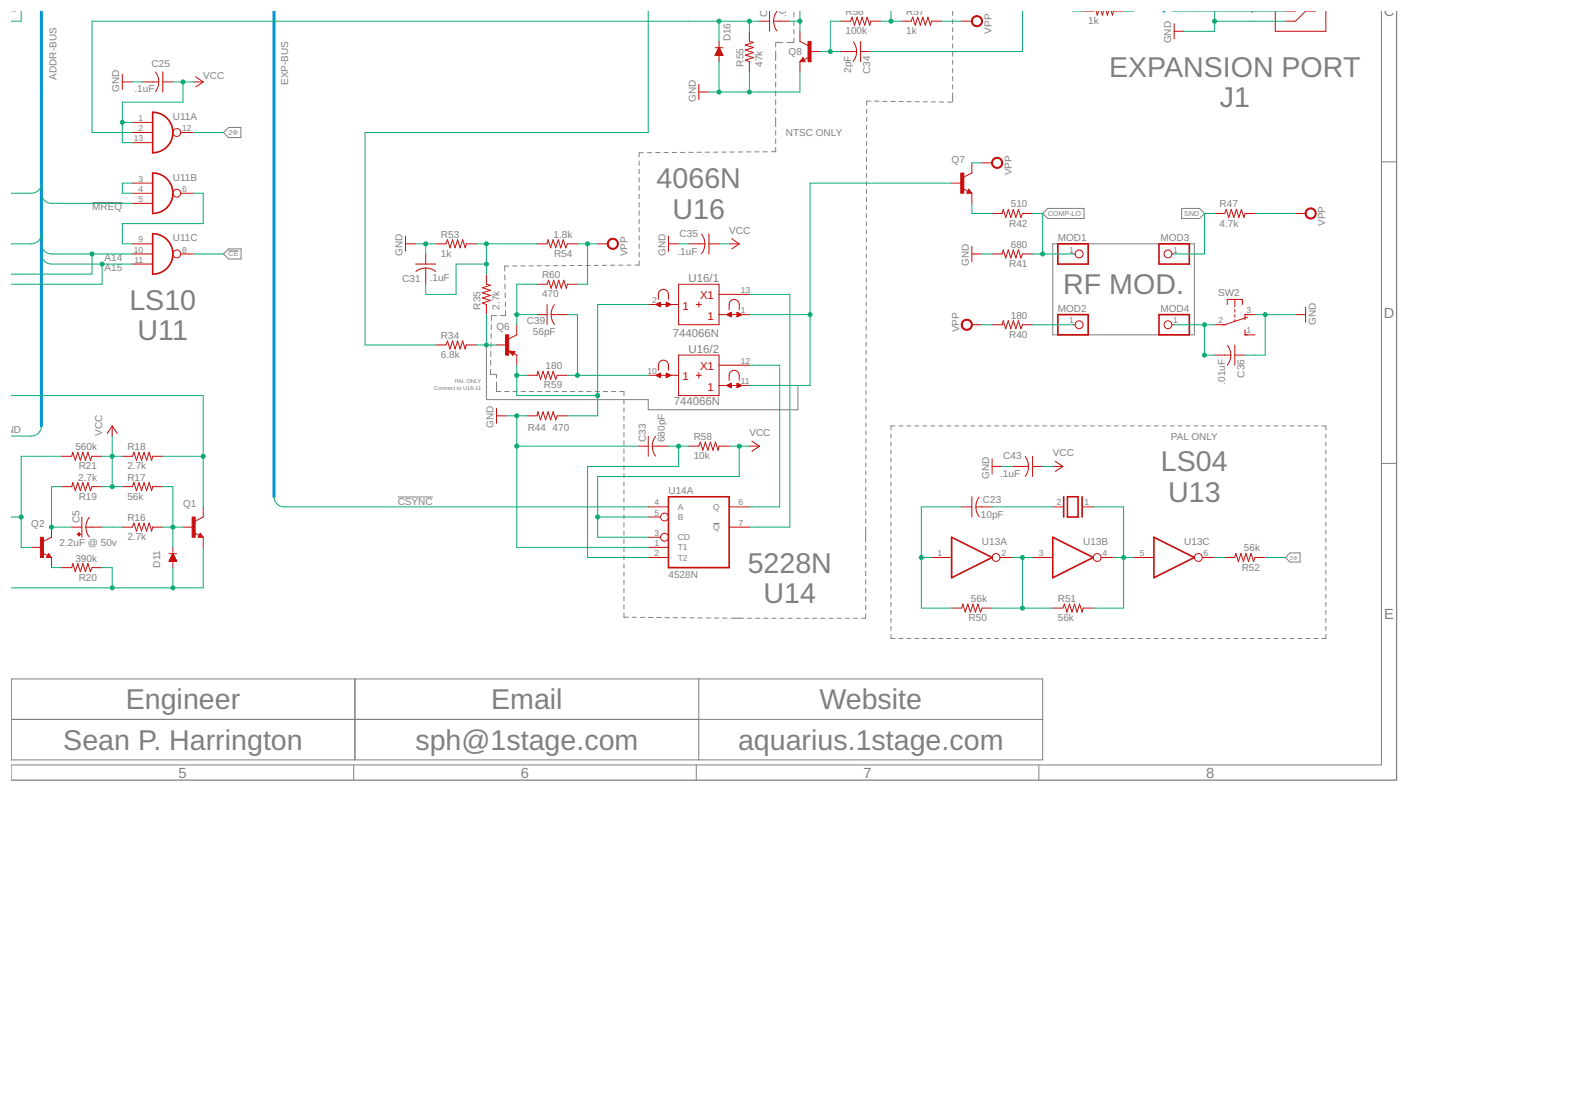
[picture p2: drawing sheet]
<svg xmlns="http://www.w3.org/2000/svg" width="594mm" height="420mm" viewBox="0 0 594 420" stroke-linecap="round" stroke-linejoin="round" font-family="sans-serif">
<g fill="none" stroke="#808080" stroke-width=".38">
<path d="M292.2 19.2v3.6M294.9 16h-2.7v1.7M299.1 14.3v1.7h-2.7M299.1 4.6v1.7M299.1 7.9v1.7M299.1 11.1v1.7M358.9 4.2v1.6M358.9 7.3v1.6M358.9 10.4v1.6M358.9 13.5v1.5M358.9 16.5v1.6M358.9 19.6v1.6"/>
<path d="M520.4 4.1v283.9h-516.3l.1 5.7M292.2 24.3v1.8M292.2 27.6v1.8M292.2 30.9v1.8M292.2 34.2v1.9M292.2 37.6v1.8M328 38.1h-1.5v1.5M329.5 38.1h1.6M332.6 38.1l1.5 .1M335.6 38.2h1.6M338.7 38.2h1.5M341.7 38.2l1.6 .1"/>
<path d="M344.8 38.3h1.5M347.8 38.3l1.6 .1M350.9 38.4h1.5M353.9 38.4h1.6M357 38.4l1.5 .1M358.9 22.7v1.6M358.9 25.8v1.5M358.9 28.8v1.6M358.9 31.9v1.6M358.9 35v3.5M84.2 49.9l1.9-1.9h4.6v3.8h-4.6zM242.4 57.5h-1.6v1.6"/>
<path d="M245.5 57.5h-1.6M247 57.4h1.6M250.1 57.4h1.6M253.2 57.4h1.6M256.3 57.4h1.7M259.5 57.4h1.6M264.2 57.3h-1.6M267.3 57.3h-1.6M270.4 57.3h-1.6M273.5 57.3h-1.6M276.6 57.2l-1.6 .1M279.7 57.2h-1.6"/>
<path d="M281.2 57.2h1.7M284.4 57.2h1.6M287.5 57.1h1.6M292.2 40.9v1.8M292.2 44.2v3.5M292.2 49.2v1.6M292.2 52.3v1.7M292.2 55.5v1.6h-1.6M326.4 59.2v1.6M326.5 50.2v1.5M326.5 53.2v1.5M326.5 56.2v1.6"/>
<path d="M326.5 41.1v1.5M326.5 44.1v1.6M326.5 47.2v1.5M34.8 76.3h11.3M240.8 60.6v1.7M240.8 63.8v1.6M240.8 66.9v1.6M240.8 70v1.6M240.8 73.1v1.7M240.8 76.3v1.6M240.8 79.4v1.6M326.4 77.4v1.5"/>
<path d="M326.4 68.3v1.5M326.4 71.4v1.5M326.4 74.4v1.5M326.4 62.3v1.5M326.4 65.3v1.5M445.1 78.5h6.7l1.9 1.9-1.9 1.9h-6.7zM520.4 60.9h5.7M84.2 95.6l1.9-1.9h4.7v3.8h-4.7zM86.1 94.5h3.7M213.1 100h-1.5M216.2 100h-1.5M219.3 99.9l-1.6 .1"/>
<path d="M222.4 99.9h-1.6M225.4 99.9h-1.5M226.9 99.9h1.6M230 99.9h1.6M233.1 99.8h1.5M236.1 99.8h1.6M240.8 82.5v1.7M240.8 85.7v1.6M240.8 88.8v1.6M240.8 91.9v1.6M240.8 95v1.7M240.8 98.2v1.6h-1.6"/>
<path d="M326.3 95.6v1.5M326.3 98.6v1.5M326.4 86.5v1.5M326.4 89.5v1.5M326.4 92.5v1.6M326.4 80.4v1.6M326.4 83.5v1.5M392.8 80.4l1.9-1.9h13.7v3.8h-13.7zM396.6 91.8h53.3v34.3h-53.3zM187.1 118.8h-2v1.9M190.2 103.5v1.9M190.2 106.9l.1 1.9"/>
<path d="M190.3 110.3v1.8M190.4 113.6v1.9M190.4 117l.1 1.8h-1.9M191.7 100.2h-1.6v1.8M193.2 100.1h1.5M196.2 100.1h1.6M199.3 100.1h1.6M202.4 100.1h1.5M207 100l-1.6 .1M210.1 100h-1.6M326.3 113.7v1.6M326.3 116.8v1.5"/>
<path d="M326.3 119.8v1.5M326.3 104.6v1.6M326.3 107.7v1.5M326.3 110.7v1.5M326.3 101.6v1.5M183.2 129.9v20.6h61v3.8h56.4v-8.8M184.8 139.1v1.8h2.2v1.4M184.8 135.7v1.9M184.9 132.3v1.9M185 128.9l-.1 1.9M185 125.6v1.8M185.1 122.2v1.9"/>
<path d="M326.3 131.9v1.5M326.3 134.9v1.5M326.3 137.9v1.6M326.3 122.8v1.5M326.3 125.8v1.6M326.3 128.9v1.5M187 143.8v3.6h1.6M190.1 147.4h1.6M193.2 147.4h1.6M196.3 147.4h1.6M199.4 147.4h1.6M202.5 147.4h1.6"/>
<path d="M205.6 147.4h1.6M208.7 147.4h1.6M211.8 147.4h1.6M214.9 147.4h1.6M218 147.4h1.6M221.1 147.4h1.6M224.2 147.4h1.6M227.3 147.4h1.6M230.4 147.4h1.6M233.5 147.4h1.6v1.6M235.1 150.5v1.6M235.1 153.6v1.6"/>
<path d="M235.1 156.7v1.6M235.1 159.8v1.6M326.2 159.1v1.6M326.2 150.1v1.5M326.2 153.1v1.5M326.2 156.1v1.5M326.2 141v1.5M326.2 144v1.5M326.2 147v1.5M235.1 162.9v1.5M235.1 165.9v1.6M235.1 169v1.6"/>
<path d="M235.1 172.1v1.6M235.1 175.2v1.6M235.1 178.3v1.6M326.2 177.3v1.5M326.2 168.2v1.5M326.2 171.2v1.6M326.2 174.2v1.6M326.2 165.2v1.5M326.2 162.1v1.6M335.6 163.4v1.5M335.6 166.4v1.5M335.6 169.4v1.5"/>
<path d="M335.6 172.4v1.6M335.6 175.5v1.5M335.6 178.5v1.5M337.1 160.4h-1.5v1.5M338.6 160.4h1.5M341.7 160.4h1.5M344.7 160.4h1.5M347.7 160.4h1.5M350.7 160.4h1.5M353.7 160.4h1.5M356.7 160.4h1.5M359.7 160.4h1.5"/>
<path d="M362.7 160.4h1.5M365.7 160.4h1.5M368.7 160.4h1.5M371.7 160.4h1.5M374.7 160.4h1.5M377.7 160.4h1.5M380.7 160.4h1.5M383.7 160.4h1.5M386.7 160.4h1.5M389.7 160.4h1.5M392.7 160.4h1.6M395.8 160.4h1.5"/>
<path d="M398.8 160.4h1.5M401.8 160.4h1.5M404.8 160.4h1.5M407.8 160.4h1.5M410.8 160.4h1.5M413.8 160.4h1.5M416.8 160.4h1.5M419.8 160.4h1.5M422.8 160.4h1.5M425.8 160.4h1.5M428.8 160.4h1.5M431.8 160.4h1.5"/>
<path d="M434.8 160.4h1.5M437.8 160.4h1.5M440.8 160.4h1.5M443.8 160.4h1.5M446.8 160.4h1.6M449.9 160.4h1.5M452.9 160.4h1.5M455.9 160.4h1.5M458.9 160.4h1.5M461.9 160.4h1.5M464.9 160.4h1.5M467.9 160.4h1.5"/>
<path d="M470.9 160.4h1.5M473.9 160.4h1.5M476.9 160.4h1.5M479.9 160.4h1.5M482.9 160.4h1.5M485.9 160.4h1.5M488.9 160.4h1.5M491.9 160.4h1.5M494.9 160.4h1.6M497.9 160.4h1.6v1.5M499.5 163.4v1.5M499.5 166.4v1.5"/>
<path d="M499.5 169.4v1.5M499.5 172.4v1.6M499.5 175.5v1.5M499.5 178.5v1.5M520.4 174.5h5.7M149.8 187.1h13.2M235.1 181.4v1.6M235.1 184.5v1.6M235.1 187.6v1.5M235.1 190.6v1.6M235.1 193.7v1.6M235.1 196.8v1.6"/>
<path d="M235.1 199.9v1.6M268.7 197.1h2.5M326.1 195.4v1.6M326.1 198.5v5.5M326.1 186.4v1.5M326.1 189.4v1.5M326.1 192.4v1.5M326.2 180.3v1.5M326.2 183.3l-.1 1.5M335.6 181.5v1.5M335.6 184.5v1.5M335.6 187.5v1.6"/>
<path d="M335.6 190.6v1.5M335.6 193.6v1.5M335.6 196.6v1.5M335.6 199.6v1.5M499.5 181.5v1.5M499.5 184.5v1.5M499.5 187.5v1.6M499.5 190.6v1.5M499.5 193.6v1.5M499.5 196.6v1.5M499.5 199.6v1.5M235.1 203v1.6"/>
<path d="M235.1 206.1v1.6M235.1 209.2v1.6M235.1 212.3v1.5M235.1 215.3v1.6M235.1 218.4v1.6M326.1 205.5v1.7M326.1 208.7v1.7M326.1 211.9v1.7M326.1 215.1v1.7M326.1 218.3v1.7M335.6 202.6v1.6M335.6 205.7v1.5"/>
<path d="M335.6 208.7v1.5M335.6 211.7v1.5M335.6 214.7v1.5M335.6 217.7v1.5M485.9 208.2h3.9v3.4h-3.9l-1.7-1.7zM499.5 202.6v1.6M499.5 205.7v1.5M499.5 208.7v1.5M499.5 211.7v1.5M499.5 214.7v1.5M499.5 217.7v1.5M235.1 221.5v1.6"/>
<path d="M235.1 224.6v1.6M235.1 227.7v1.6M235.1 230.8v1.6h1.6M238.1 232.4h1.7M241.3 232.4l1.6 .1M244.3 232.5h1.7M247.5 232.5h1.5M250.5 232.5h1.7M253.7 232.5l1.5 .1M256.8 232.6h1.6M259.9 232.6h1.6M263 232.6h1.6"/>
<path d="M266.1 232.6l1.6 .1M269.2 232.7h1.6M272.3 232.7h1.6M275.4 232.7h4.7M281.6 232.7h1.5M284.6 232.7h1.6M287.7 232.7h1.6M290.8 232.7h1.5M293.8 232.7h1.6M296.9 232.7h1.6M300 232.7h1.5M303 232.7h1.6"/>
<path d="M306.1 232.7h1.6M309.2 232.7h1.6M312.3 232.7h1.5M315.3 232.7h1.6M318.4 232.7h1.6M321.5 232.7h1.5M326.1 231.1v1.6h-1.6M326.1 221.5v1.7M326.1 224.7v1.7M326.1 227.9v1.7M335.6 220.7v1.5M335.6 223.8v1.5"/>
<path d="M335.6 226.8v1.5M335.6 229.8v1.5M335.6 232.8v1.5M335.6 235.8v1.6M335.6 238.8v1.6h1.5M499.5 220.7v1.5M499.5 223.8v1.5M499.5 226.8v1.5M499.5 229.8v1.5M499.5 232.8v1.5M499.5 235.8v1.6M499.5 238.8v1.6h-1.6"/>
<path d="M4.2 255.6h388.6v30.5h-388.6zM133.7 255.6v30.5M263.2 255.6v30.5M338.6 240.4h1.5M341.7 240.4h1.5M344.7 240.4h1.5M347.7 240.4h1.5M350.7 240.4h1.5M353.7 240.4h1.5M356.7 240.4h1.5M359.7 240.4h1.5M362.7 240.4h1.5"/>
<path d="M365.7 240.4h1.5M368.7 240.4h1.5M371.7 240.4h1.5M374.7 240.4h1.5M377.7 240.4h1.5M380.7 240.4h1.5M383.7 240.4h1.5M386.7 240.4h1.5M389.7 240.4h1.5M392.7 240.4h1.6M395.8 240.4h1.5M398.8 240.4h1.5"/>
<path d="M401.8 240.4h1.5M404.8 240.4h1.5M407.8 240.4h1.5M410.8 240.4h1.5M413.8 240.4h1.5M416.8 240.4h1.5M419.8 240.4h1.5M422.8 240.4h1.5M425.8 240.4h1.5M428.8 240.4h1.5M431.8 240.4h1.5M434.8 240.4h1.5"/>
<path d="M437.8 240.4h1.5M440.8 240.4h1.5M443.8 240.4h1.5M446.8 240.4h1.6M449.9 240.4h1.5M452.9 240.4h1.5M455.9 240.4h1.5M458.9 240.4h1.5M461.9 240.4h1.5M464.9 240.4h1.5M467.9 240.4h1.5M470.9 240.4h1.5"/>
<path d="M473.9 240.4h1.5M476.9 240.4h1.5M479.9 240.4h1.5M482.9 240.4h1.5M485.9 240.4h1.5M488.9 240.4h1.5M491.9 240.4h1.5M494.9 240.4h1.6M4.1 270.8h388.7M133.2 288v5.7M262.3 288v5.7M391.4 288v5.7"/>
</g>
<path d="M526.1 4.1v289.6h-522" fill="none" stroke="#808080" stroke-width=".47"/>
<g fill="none" stroke="#c90d0c" stroke-width=".38">
<path d="M269.4 18h2.9M269.9 19.9h1.9M270 19.7h1.7M270.1 19.5h1.5M270.2 19.3h1.3M270.3 19.1h1.1M270.4 18.9h.9M270.5 18.7h.8M270.6 18.5h.5M270.7 18.3h.3M270.8 18.1h.2M270.9 15.6v2.4"/>
<path d="M270.9 18l1.4 2.8h-2.9zM282.3 11.8v3.8l1.5 .4-3 .9 3 1-3 .9 3 1-3 .9 3 1-3 .9 1.5 .6v3.8M286.1 8h3.8M289.9 4.2v7.6M292.7 4.2l-1 1.8-.3 2M297.5 8h-6.1l.4 1.9 .9 1.8M301.3 11.8v3.8l3.1 1.5M305.2 19.4h3.8M316.6 8h3.8l.6-1.5 .9 3 1-3 .9 3 1-3 .9 3 1-3 .9 3 .4-1.5h3.8M321.4 15.7l1 1.7 .3 2h-6.1M322.7 19.4l-.3 2-1 1.7M324.2 19.4h3.8"/>
<path d="M324.2 15.6v7.6M339.4 8h3.9l.5-1.5 1 3 .9-3 1 3 .9-3 1 3 .9-3 1 3 .4-1.5h3.8M362.3 8h3.8M408 4.2h3.8M411.9 4.1l-.1 .1M412.9 4.1l.5 1.6 .4-1.6M414.8 4.1l.5 1.6 .5-1.6M416.7 4.1l.5 1.6 .5-1.6M418.6 4.1l.5 1.6 .4-1.5h3.8M442.3 11.8h3.8M442.3 8.9v5.7M484.2 4.2h3.8"/>
<path d="M495.7 4.2h-3.9l-3.8 3.8h-3.8M499.5 4.1v7.7h-19.1v-7.7M46.1 30.8h3.8M46.1 28v5.7M53.7 30.8h6.1M58.5 27.1l1 1.8 .3 1.9M59.8 30.8l-.3 2-1 1.7M61.3 27v7.6M61.3 30.8h3.8M72.7 30.8h3.9M73.7 28.9l2.9 1.9M76.6 30.8l-2.9 1.9"/>
<path d="M263.2 31.8v5.7M263.2 34.6h3.9M269.5 20.7h2.7M269.6 20.5h2.5M269.7 20.3h2.3M269.8 20.1h2.1M270.9 20.8v2.4M301.3 23.2v3.8M302.5 21.7l.8 1.5h-2zM302.5 22.5l-.2 .3h.6l-.4-.7-.8 .9h1.2M304.7 21.5l-1.8 1M49.9 46.1h7.6"/>
<path d="M49.9 49.9h7.6M49.9 53.7h7.6M68.1 49.9h4.6M49.9 68.9h7.6M49.9 72.7h7.6M49.9 76.6h7.6M68.1 72.7h4.6M358.5 68.9h3.8M362.8 71.1l1.8 .9M365 71.2l1.1 1.5h-1.9zM365 72l.2 .4h-.6l.4-.8 .7 1h-1.1M366.1 61.3v3.8l-3 1.6"/>
<path d="M366.1 72.7v3.9M369.9 61.3h3.8M49.9 95.6h7.6M49.9 91.8h7.6M49.9 99.4h7.6M68.1 95.6h4.6M152.8 91.8h3.8M152.8 88.9v5.8M156.6 99.4h7.6M160.4 95.6v3.8M164.2 91.8h3.8l.6-1.5 .9 3 1-3 .9 3 1-3 .9 3 1-3 .9 3 .4-1.5h3.8M202.3 91.8h3.8l.4-1.5 .9 3 1-3 .9 3 1-3 .9 3 1-3 .9 3 .6-1.5h3.8"/>
<path d="M225.1 91.8h3.9M251.8 91.8h3.8M251.8 88.9v5.8M264.3 88.1l.9 1.7 .3 2h-6.1M265.6 91.8l-.4 2-.9 1.7M267.1 91.8h3.8M267.1 88v7.6M274.7 91.8h3.8M275.6 89.9l2.9 1.9M278.5 91.8l-2.9 1.9M366.1 95.6h3.8M366.1 92.8v5.7"/>
<path d="M373.7 80.4h3.8l.4-1.6 1 3.1 .9-3.1 1 3.1 .9-3.1 1 3.1 .9-3.1 1 3.1 .6-1.5h3.8M373.7 95.6h3.8l.4-1.5 1 3 .9-3 1 3 .9-3 1 3 .9-3 1 3 .6-1.5h3.8M404.2 95.6h.8M441.5 95.6h.8M457.6 80.4h3.8l.5-1.6 1 3.1 .9-3.1 1 3.1 1-3.1 .9 3.1 1-3.1 .9 3.1 .4-1.5h3.8M488 80.4h3.8M156.7 102.2l1.7-.9 2-.4v6.1M160.4 100.9l1.9 .3 1.8 1M183.2 103.2v3.8l1.6 .4-3.1 1 3.1 .9-3.1 1 3.1 .9-3.1 1 3.1 .9-3.1 1 1.5 .5v3.8M202.3 107h3.8l.6-1.5 .9 3 1-3 .9 3 1-3 .9 3 1-3 .9 3 .4-1.5h3.8M202.3 118.4h3.8M206.1 114.6v7.7"/>
<path d="M208.9 114.7l-1 1.8-.3 1.9M213.7 118.4h-6.1l.3 2 1 1.8M244.2 114.6h11.4M247.2 114.6l1.6-.8v1.7zM248 112.7a3.9 3.9 0 0 1 .4-3 1.9 1.9 0 0 1 2.1-.7 1.9 1.9 0 0 1 1.3 1.8v1.9M251 113.8l1.6 .8-1.6 .9zM255.6 107h15.3v15.3h-15.3zM262.3 114.6h1.9M263.2 113.7v1.9M270.9 118.4h11.4M270.9 110.8h11.4M273.8 118.4l1.7-.8v1.7z"/>
<path d="M274.7 116.5a3.9 3.9 0 0 1 .3-3 1.9 1.9 0 0 1 2.2-.7 1.9 1.9 0 0 1 1.3 1.8v1.9M277.6 117.6l1.7 .8-1.7 .9zM462.3 114.6v-1.9h5.7v1.9M465.2 112.7v2.9M465.2 116.5v1M465.2 118.4v1M469.9 119.4l-8.5 2.9h-3.8M472.8 118.4h-3.8v2M488 118.4h3.8M491.8 115.6v5.7M164.2 129.9h3.8l.6-1.5 .9 3 1-3 .9 3 1-3 .9 3 1-3 .9 3 .4-1.5h3.8M187 129.9h3.9"/>
<path d="M191.6 132.1l2.4 .3-.8 1.4zM193.6 133.1l1.1 .6v3.8M193.7 132.5l-.6 1-1.1-1.1 1.5 .1-.4 .6-.5-.4h.5M194.7 122.3v3.8l-3.1 1.5M248 139.4a3.9 3.9 0 0 1 .4-3 1.9 1.9 0 0 1 2.1-.7 1.9 1.9 0 0 1 1.3 1.8v1.9M255.6 133.7h15.3v15.2h-15.3zM270.9 137.5h11.4M366.1 122.3h3.8M373.7 122.3h3.8l.4-1.6 1 3.1 .9-3.1 1 3.1 .9-3.1 1 3.1 .9-3.1 1 3.1 .6-1.5h3.8M404.2 122.3h.8M441.5 122.3h.8M457.6 133.7h6.1"/>
<path d="M462.4 130l.9 1.7 .4 2M463.7 133.7l-.4 2-.9 1.7M465.2 133.7h3.8M465.2 120.4v.5M465.2 129.9v7.6M469 124.2v1.9h3.8M187 156.5h3.9M187 153.7v5.7M198.5 141.3h3.8l.4-1.5 .9 3 1-3 .9 3 1-3 .9 3 1-3 .9 3 .6-1.5h3.8M198.5 156.5h3.8l.4-1.5 .9 3.1 1-3.1 .9 3.1 1-3.1 .9 3.1 1-3.1 .9 3.1 .6-1.6h3.8M244.2 141.3h11.4M247.2 141.3l1.6-.8v1.7z"/>
<path d="M251 140.5l1.6 .8-1.6 .9zM262.3 141.3h1.9M263.2 140.4v1.9M270.9 145.1h11.4M273.8 145.1l1.7-.8v1.7zM274.7 143.2a3.9 3.9 0 0 1 .3-3 1.9 1.9 0 0 1 2.2-.7 1.9 1.9 0 0 1 1.3 1.8v1.9M277.6 144.3l1.7 .8-1.7 .9zM23.2 171.8h3.8l.4-1.5 1 3 .9-3 1 3 .9-3 1 3 .9-3 1 3 .5-1.5h3.9M42.3 160.4l1.9 2.8M42.3 160.4l-1.9 2.8M42.3 160.4v3.8M46.1 171.8h3.8l.6-1.5 .9 3 1-3 .9 3 1-3 .9 3 1-3 .9 3 .4-1.5h3.8"/>
<path d="M240.4 168h3.8M244.2 164.2v7.6M245.7 168l.3 1.9 1 1.8M245.7 168h6.1M247 164.3l-1 1.7-.3 2M259.4 168h3.8l.6-1.5 1 3 .9-3 1 3 .9-3 1 3 .9-3 1 3 .4-1.5h3.8M282.3 168h3.8M283.3 166.1l2.8 1.9M286.1 168l-2.8 1.9M373.7 175.6h3.8M373.7 172.7v5.8M381.4 175.6h6.1"/>
<path d="M386.2 171.9l.9 1.8 .4 1.9M387.5 175.6l-.4 2-.9 1.7M389 171.8v7.6M389 175.6h3.8M396.6 175.6h3.8M397.6 173.7l2.8 1.9M400.4 175.6l-2.8 1.9M19.4 198.5v3.8l-3 1.5M23.2 183.2h3.8l.4-1.5 1 3 .9-3 1 3 .9-3 1 3 .9-3 1 3 .5-1.5h3.9M27 198.5h3.8M30.8 194.6v7.7M33.6 194.7l-.9 1.8-.4 2"/>
<path d="M38.5 198.5h-6.1l.3 1.9 .9 1.8M46.1 183.2h3.8l.6-1.5 .9 3 1-3 .9 3 1-3 .9 3 1-3 .9 3 .4-1.5h3.8M46.1 198.5h3.8l.6-1.6 .9 3.1 1-3.1 .9 3.1 1-3.1 .9 3.1 1-3.1 .9 3.1 .4-1.5h3.8M68.9 198.5h3.8M76.6 190.8v3.8l-3.1 1.6M244.2 190.8h7.6M244.2 194.6h4.6M274.7 198.5h7.6M274.7 190.8h7.6M362.3 190.8h3.8M366.1 187v7.6M368.9 187.1l-1 1.8-.3 1.9"/>
<path d="M373.7 190.8h-6.1l.4 2 .9 1.7M396.6 190.8h3.8M408 190.8h3.8M11.8 206.1h3.8M16.1 208.2l1.8 .9M18.3 208.4l1.1 1.5h-1.9zM18.3 209.1l.2 .4h-.6l.4-.8 .7 1h-1.1M19.4 209.9v3.8M23.2 213.7h3.8l.4-1.5 1 3 .9-3 1 3 .9-3 1 3 .9-3 1 3 .5-1.5h3.9M63.7 208.5h2.9M63.8 211.2h2.7M63.8 211h2.6"/>
<path d="M63.9 210.8h2.4M64.1 210.7h2.1M64.1 210.4h2M64.2 210.2h1.8M64.3 210.1h1.6M64.4 209.8h1.4M64.5 209.7h1.2M64.6 209.5h1M64.7 209.3h.8M64.8 209.1h.6M64.9 208.9h.4M65 208.7h.2"/>
<path d="M65.1 208.5l1.5 2.8h-2.9zM65.1 206.1v2.4M65.1 211.3v2.4M65.1 208.5h.1M73.2 200.6l1.9 .9M75.4 200.7l1.2 1.6h-1.9zM75.4 201.5l.2 .4h-.6l.4-.8 .8 1h-1.2M76.6 202.3v3.8M244.2 202.3h4.6M244.2 206.1h7.6M244.2 209.9h7.6M350.9 209.9h7.6"/>
<path d="M376.7 209.9h4.7M389 209.9h7.6M414.8 209.9h4.7M427.1 209.9h7.6M452.9 209.9h4.7M461.4 209.9h3.8l.4-1.5 .9 3 1-3 .9 3 1-3 .9 3 1-3 .9 3 .6-1.5h3.8M358.5 228.9h3.8l.4-1.5 .9 3.1 1-3.1 .9 3.1 1-3.1 1 3.1 .9-3.1 1 3.1 .5-1.6h3.8M396.6 228.9h3.8l.6-1.5 .9 3.1 1-3.1 .9 3.1 1-3.1 .9 3.1 1-3.1 .9 3.1 .4-1.6h3.8"/>
<circle cx="66.6" cy="49.9" r="1.48"/>
<circle cx="66.6" cy="72.8" r="1.48"/>
<circle cx="66.6" cy="95.6" r="1.48"/>
<circle cx="406.5" cy="95.6" r="1.48"/>
<circle cx="440" cy="95.6" r="1.48"/>
<circle cx="406.5" cy="122.3" r="1.48"/>
<circle cx="440" cy="122.3" r="1.48"/>
<circle cx="250.3" cy="194.6" r="1.48"/>
<circle cx="250.3" cy="202.3" r="1.48"/>
<circle cx="375.2" cy="209.9" r="1.48"/>
<circle cx="413.3" cy="209.9" r="1.48"/>
<circle cx="451.4" cy="209.9" r="1.48"/>
</g>
<g fill="none" stroke="#c90d0c" stroke-width=".61">
<path d="M57.5 42.3a7.6 7.6 0 0 1 7.6 7.6 7.6 7.6 0 0 1-7.6 7.6zM57.5 65.1a7.6 7.6 0 0 1 7.6 7.6 7.6 7.6 0 0 1-7.6 7.7zM57.5 88a7.6 7.6 0 0 1 7.6 7.6 7.6 7.6 0 0 1-7.6 7.6zM398.5 91.8h11.4v7.6h-11.4zM436.6 91.8h11.4v7.6h-11.4zM398.5 118.4h11.4v7.7h-11.4zM436.6 118.4h11.4v7.7h-11.4zM251.8 187h22.9v26.7h-22.9zM400.7 187v7.6M402.1 187h4v7.6h-4zM407.6 187v7.6M358.5 202.3l15.2 7.6-15.2 7.6z"/>
<path d="M396.6 202.3l15.2 7.6-15.2 7.6zM434.7 202.3l15.2 7.6-15.2 7.6z"/>
</g>
<g fill="#c90d0c" stroke="#c90d0c" stroke-width=".38">
<path d="M248.5 113.9h.3v1.5h-.3z"/>
<path d="M248.3 114h.2v1.3h-.2z"/>
<path d="M248.1 114.2h.2v.9h-.2z"/>
<path d="M247.9 114.3h.2v.7h-.2z"/>
<path d="M247.7 114.4l.1 .5z"/>
<path d="M247.5 114.4l.1 .4z"/>
<path d="M247.3 114.6l.2 .1z"/>
<path d="M251.1 113.9h.2v1.5h-.2z"/>
<path d="M251.3 114h.2v1.3h-.2z"/>
<path d="M251.5 114.2h.2v.9h-.2z"/>
<path d="M251.8 114.3h.2v.7h-.2z"/>
<path d="M252 114.4l.2 .5z"/>
<path d="M252.2 114.4l.1 .4z"/>
<path d="M252.3 114.6l.2 .1z"/>
<path d="M277.7 117.7h.2v1.5h-.2z"/>
<path d="M278 117.8h.2v1.3h-.2z"/>
<path d="M278.2 118h.2v.9h-.2z"/>
<path d="M278.4 118.1h.2v.7h-.2z"/>
<path d="M278.7 118.2l.1 .5z"/>
<path d="M278.8 118.3l.2 .3z"/>
<path d="M279 118.4l.2 .1z"/>
<path d="M275.2 117.7h.2v1.5h-.2z"/>
<path d="M275 117.8h.2v1.3h-.2z"/>
<path d="M274.8 118h.2v.9h-.2z"/>
<path d="M274.5 118.1h.2v.7h-.2z"/>
<path d="M274.3 118.2l.2 .5z"/>
<path d="M274.2 118.3l.1 .3z"/>
<path d="M274 118.4l.2 .1z"/>
<path d="M248.5 140.6h.3v1.4h-.3z"/>
<path d="M248.3 140.7h.2v1.2h-.2z"/>
<path d="M248.1 140.8h.2v1h-.2z"/>
<path d="M247.9 140.9h.2v.8h-.2z"/>
<path d="M247.7 141l.1 .6z"/>
<path d="M247.5 141.1l.1 .4z"/>
<path d="M247.3 141.2l.2 .2z"/>
<path d="M251.1 140.6h.2v1.4h-.2z"/>
<path d="M251.3 140.7h.2v1.2h-.2z"/>
<path d="M251.5 140.8h.2v1h-.2z"/>
<path d="M251.8 140.9h.2v.8h-.2z"/>
<path d="M252 141.1l.2 .5z"/>
<path d="M252.2 141.1l.1 .4z"/>
<path d="M252.3 141.2l.2 .2z"/>
<path d="M277.7 144.4h.2v1.4h-.2z"/>
<path d="M278 144.5h.2v1.2h-.2z"/>
<path d="M278.2 144.6h.2v1h-.2z"/>
<path d="M278.4 144.7h.2v.8h-.2z"/>
<path d="M278.7 144.9l.1 .5z"/>
<path d="M278.8 144.9l.2 .4z"/>
<path d="M279 145l.2 .2z"/>
<path d="M275.2 144.4h.2v1.4h-.2z"/>
<path d="M275 144.5h.2v1.2h-.2z"/>
<path d="M274.8 144.6h.2v1h-.2z"/>
<path d="M274.5 144.7h.2v.8h-.2z"/>
<path d="M274.3 144.8l.2 .6z"/>
<path d="M274.2 144.9l.1 .4z"/>
<path d="M274 145l.2 .2z"/>
<path d="M361.9 65.1h1.2v7.6h-1.2z"/>
<path d="M15.2 202.3h1.2v7.6h-1.2z"/>
<path d="M72.4 194.6h1.1v7.7h-1.1z"/>
<path d="M29.7 200.5l.1 1.3z"/>
<path d="M29.1 201.1l1.3 .2z"/>
<path d="M190.5 126.1h1.1v7.6h-1.1z"/>
<path d="M304.4 15.6h1.1v7.6h-1.1z"/>
</g>
<g fill="#c90d0c" stroke="#c90d0c" stroke-width=".38">
<path d="M366.6 6.4a2.1 2.1 0 0 1 3.3 .6 2.1 2.1 0 0 1-1.3 3 2.1 2.1 0 0 1-2.7-2h.4a1.72 1.72 0 0 1 2.6-1.5 1.72 1.72 0 0 1 .1 3 1.72 1.72 0 0 1-2.7-1.2v-.3h-.4l.1-.5z" fill-rule="evenodd"/>
<path d="M492.3 78.8a2.1 2.1 0 0 1 3.3 .5 2.1 2.1 0 0 1-1.3 3.1 2.1 2.1 0 0 1-2.6-2h.3a1.72 1.72 0 0 1 2.6-1.5 1.72 1.72 0 0 1 .2 2.9 1.72 1.72 0 0 1-2.7-1.1l-.1-.3h-.3v-.5z" fill-rule="evenodd"/>
<path d="M362.8 120.7a2.09 2.09 0 0 1 3.3 .6 2.09 2.09 0 0 1-1.4 3 2.09 2.09 0 0 1-2.6-2h.4a1.72 1.72 0 0 1 2.5-1.5 1.72 1.72 0 0 1 .2 2.9 1.72 1.72 0 0 1-2.7-1.1v-.3h-.4l.1-.5z" fill-rule="evenodd"/>
<path d="M374.2 59.8a2.1 2.1 0 0 1 3.3 .5 2.1 2.1 0 0 1-1.3 3 2.1 2.1 0 0 1-2.7-2h.4a1.72 1.72 0 0 1 2.6-1.4 1.72 1.72 0 0 1 .1 2.9 1.72 1.72 0 0 1-2.6-1.1l-.1-.4h-.4l.1-.4z" fill-rule="evenodd"/>
<path d="M229.5 90.2a2.09 2.09 0 0 1 3.2 .6 2.09 2.09 0 0 1-1.3 3 2.09 2.09 0 0 1-2.6-2h.4a1.71 1.71 0 0 1 2.4-1.6 1.71 1.71 0 0 1 .3 2.9 1.71 1.71 0 0 1-2.7-1v-.3h-.4v-.4z" fill-rule="evenodd"/>
</g>
<path d="M15.6 4.1v156.3M103.2 4.1v182.9M438.5 4.1v.1" fill="none" stroke="#0696d7" stroke-width="1.1"/>
<g fill="none" stroke="#0dab76" stroke-width=".38">
<path d="M8 4.1v3.9h-3.9M244.2 4.1v45.8h-106.7v80h26.7M270.9 8v7.6M282.3 8v3.8M286.1 8h-251.5v41.9h15.3M297.5 8h3.8M301.3 4.1v7.7M309 19.4h7.6M316.6 8h-3.8v11.4M331.8 8h7.6M335.6 4.1v3.9M354.7 8h7.6"/>
<path d="M385.2 4.1v15.3h-57.2M404.2 4.2h3.8M404.2 4.1v.1M423.3 4.2h3.8M427.1 4.1v.1M441.9 4.1l42.3 .1M457.6 4.1v7.7h-11.5M457.6 8h26.6M49.9 30.8h3.8M65.1 30.8h7.6M68.9 30.8v7.7h-22.8v15.2h3.8M270.9 23.2v11.4"/>
<path d="M282.3 27v7.6M301.3 27v7.6h-34.2M46.1 46.1h3.8M72.7 49.9h11.5M15.6 72.7a3.8 3.8 0 0 0 3.8 3.9h30.5M15.6 68.9a3.8 3.8 0 0 1-3.8 3.8h-7.7M49.9 68.9h-3.8v3.8h3.8M72.7 72.7h3.9v11.5h-30.5v7.6h3.8M358.5 68.9h-53.3v76.2h-22.9M366.1 76.6v3.8h7.6M366.1 61.3h3.8M15.6 91.8a3.8 3.8 0 0 0 3.8 3.8h30.5"/>
<path d="M15.6 95.6a3.8 3.8 0 0 0 3.8 3.8h30.5M15.6 88a3.8 3.8 0 0 1-3.8 3.8h-7.7M34.6 95.6v7.6h-30.5M38.5 99.4v7.6h-34.4M72.7 95.6h11.5M156.6 91.8h7.6M160.4 91.8v3.8M179.4 91.8h22.9M183.2 99.4h-11.4v11.4h-11.4v-3.8M183.2 91.8v11.4M217.5 91.8h7.6M221.3 91.8v15.2h-3.8"/>
<path d="M255.6 91.8h3.8M270.9 91.8h3.8M369.9 95.6h3.8M389 95.6h15.2M389 80.4h3.8v15.2M457.6 80.4h-3.9v15.2h-11.4M472.8 80.4h15.2M183.2 118.4v11.5M194.7 118.4h7.6M202.3 107h-7.6v15.3M213.7 118.4h3.8v22.9M244.2 114.6h-19.1v41.9h-11.4"/>
<path d="M282.3 118.4h22.9M282.3 110.8h15.2v87.7h-15.2M472.8 118.4h15.2M476.6 118.4v15.3h-7.6M179.4 129.9h7.6M194.7 137.5v11.4h30.4M282.3 137.5h11.4v53.3h-11.4M369.9 122.3h3.8M389 122.3h15.2M442.3 122.3h15.3M453.7 122.3v11.4h3.9M4.1 148.9h72.5v41.9"/>
<path d="M190.9 156.5h7.6M194.7 156.5v49.6h49.5M194.7 141.3h3.8M213.7 141.3h30.5M15.6 160.4a3.8 3.8 0 0 1-3.8 3.8h-7.7M23.2 171.8h-15.2v34.3h3.8M38.5 171.8h7.6M42.3 164.2v19M61.3 171.8h15.3M194.7 168h45.7M251.8 168h7.6M255.6 168v7.6h-34.3v34.3h22.9"/>
<path d="M274.7 168h7.6M278.5 168v11.4h-53.4v22.9h19.1M377.5 175.6h3.9M392.8 175.6h3.8M4.1 194.6h3.9M23.2 183.2h-3.8v15.3h7.6M38.5 198.5h7.6M38.5 183.2h7.6M61.3 183.2h3.8v22.9M61.3 198.5h7.6M103.2 187a3.8 3.8 0 0 0 3.8 3.8h137.2M225.1 194.6h19.1"/>
<path d="M362.3 190.8h-15.2v38.1h11.4M373.7 190.8h22.9M411.8 190.8h11.5v38.1h-11.5M19.4 213.7h3.8M38.5 213.7h3.8v7.6M65.1 213.7v7.6M76.6 206.1v15.2h-72.5M347.1 209.9h3.8M381.4 209.9h7.6M385.2 209.9v19M419.5 209.9h7.6M457.6 209.9h3.8"/>
<path d="M476.6 209.9h7.6M373.7 228.9h22.9"/>
</g>
<g fill="#0dab76" stroke="#0dab76" stroke-width=".38">
<circle cx="42.3" cy="221.3" r=".76"/>
<circle cx="65.1" cy="221.3" r=".76"/>
<circle cx="282.3" cy="34.6" r=".76"/>
<circle cx="270.9" cy="34.6" r=".76"/>
<circle cx="194.7" cy="168" r=".76"/>
<circle cx="194.7" cy="156.5" r=".76"/>
<circle cx="457.6" cy="8" r=".76"/>
<circle cx="476.6" cy="118.4" r=".76"/>
<circle cx="160.4" cy="91.8" r=".76"/>
<circle cx="65.1" cy="198.5" r=".76"/>
<circle cx="42.3" cy="171.8" r=".76"/>
<circle cx="42.3" cy="183.2" r=".76"/>
<circle cx="46.1" cy="46.1" r=".76"/>
<circle cx="68.9" cy="30.8" r=".76"/>
<circle cx="278.5" cy="168" r=".76"/>
<circle cx="225.1" cy="194.6" r=".76"/>
<circle cx="282.3" cy="8" r=".76"/>
<circle cx="270.9" cy="8" r=".76"/>
<circle cx="392.8" cy="95.6" r=".76"/>
<circle cx="183.2" cy="129.9" r=".76"/>
<circle cx="183.2" cy="91.8" r=".76"/>
<circle cx="183.2" cy="99.4" r=".76"/>
<circle cx="255.6" cy="168" r=".76"/>
<circle cx="301.3" cy="8" r=".76"/>
<circle cx="335.6" cy="8" r=".76"/>
<circle cx="312.8" cy="19.4" r=".76"/>
<circle cx="217.5" cy="141.3" r=".76"/>
<circle cx="194.7" cy="118.4" r=".76"/>
<circle cx="34.6" cy="95.6" r=".76"/>
<circle cx="38.5" cy="99.4" r=".76"/>
<circle cx="221.3" cy="91.8" r=".76"/>
<circle cx="305.2" cy="118.4" r=".76"/>
<circle cx="76.6" cy="171.8" r=".76"/>
<circle cx="453.7" cy="133.7" r=".76"/>
<circle cx="453.7" cy="122.3" r=".76"/>
<circle cx="19.4" cy="198.5" r=".76"/>
<circle cx="8" cy="194.6" r=".76"/>
<circle cx="225.1" cy="148.9" r=".76"/>
<circle cx="194.7" cy="141.3" r=".76"/>
<circle cx="347.1" cy="209.9" r=".76"/>
<circle cx="423.3" cy="209.9" r=".76"/>
<circle cx="385.2" cy="209.9" r=".76"/>
<circle cx="385.2" cy="228.9" r=".76"/>
</g>
<g font-size="10.8" fill="#808080">
<text x="417.8" y="28.9">EXPANSION PORT</text>
<text x="459.5" y="40.4">J1</text>
<text x="247.4" y="70.8">4066N</text>
<text x="253.4" y="82.3">U16</text>
<text x="400.5" y="110.8">RF MOD.</text>
<text x="48.8" y="116.6">LS10</text>
<text x="51.8" y="128">U11</text>
<text x="437.4" y="177.5">LS04</text>
<text x="440" y="188.9">U13</text>
<text x="281.7" y="215.6">5228N</text>
<text x="287.7" y="227">U14</text>
<text x="47.4" y="267">Engineer</text>
<text x="185" y="267">Email</text>
<text x="308.7" y="267">Website</text>
<text x="23.9" y="282.3">Sean P. Harrington</text>
<text x="156.5" y="282.3">sph@1stage.com</text>
<text x="278" y="282.3">aquarius.1stage.com</text>
</g>
<g font-size="5.5" fill="#808080">
<text x="521.3" y="6.1">C</text>
<text x="521.3" y="119.6">D</text>
<text x="521.4" y="233.2">E</text>
<text x="67.2" y="292.8">5</text>
<text x="196.2" y="292.8">6</text>
<text x="325.3" y="292.8">7</text>
<text x="454.4" y="292.8">8</text>
</g>
<g font-size="4.3" fill="#808080">
<text x="259.4" y="106.1">U16/1</text>
<text x="253.4" y="127">744066N</text>
<text x="259.4" y="132.7">U16/2</text>
<text x="253.8" y="152.6">744066N</text>
</g>
<g font-size="4.3" fill="#c90d0c">
<text x="263.7" y="112.7">X1</text>
<text x="257" y="116.6">1</text>
<text x="266.6" y="120.4">1</text>
<text x="257" y="143.2">1</text>
<text x="263.7" y="139.4">X1</text>
<text x="266.6" y="147">1</text>
</g>
<g font-size="3.8" fill="#808080">
<text x="318.5" y="5.7">R56</text>
<text x="341.3" y="5.7">R57</text>
<text x="463.2" y="4.2">IORQ</text>
<text x="289" y="6.5" transform="rotate(-90 289 6.5)">C37</text>
<text x="296.2" y="6.5" transform="rotate(-90 296.2 6.5)">.001u</text>
<text x="409.9" y="9.1">1k</text>
<text x="275.2" y="15.6" transform="rotate(-90 275.2 15.6)">D16</text>
<text x="318.5" y="12.9">100k</text>
<text x="341.3" y="12.9">1k</text>
<text x="373.5" y="12.7" transform="rotate(-90 373.5 12.7)">VPP</text>
<text x="441.2" y="16.4" transform="rotate(-90 441.2 16.4)">GND</text>
<text x="297.1" y="20.5">Q8</text>
<text x="57.1" y="25.3">C25</text>
<text x="76.6" y="29.7">VCC</text>
<text x="280" y="25.1" transform="rotate(-90 280 25.1)">R55</text>
<text x="287.2" y="25.1" transform="rotate(-90 287.2 25.1)">47k</text>
<text x="320.6" y="27.4" transform="rotate(-90 320.6 27.4)">2pF</text>
<text x="327.8" y="27.8" transform="rotate(-90 327.8 27.8)">C34</text>
<text x="21.3" y="30.1" transform="rotate(-90 21.3 30.1)">ADDR-BUS</text>
<text x="44.9" y="34.6" transform="rotate(-90 44.9 34.6)">GND</text>
<text x="50.7" y="34.5">.1uF</text>
<text x="108.6" y="32" transform="rotate(-90 108.6 32)">EXP-BUS</text>
<text x="262.1" y="38.5" transform="rotate(-90 262.1 38.5)">GND</text>
<text x="65.1" y="45.1">U11A</text>
<text x="296" y="51.2">NTSC ONLY</text>
<text x="358.5" y="61.3">Q7</text>
<text x="65.1" y="68">U11B</text>
<text x="381.2" y="66" transform="rotate(-90 381.2 66)">VPP</text>
<text x="34.8" y="79.2">MREQ</text>
<text x="380.8" y="78.1">510</text>
<text x="459.5" y="78.1">R47</text>
<text x="166.1" y="89.5">R53</text>
<text x="208.5" y="89.5">1.8k</text>
<text x="256" y="89.3">C35</text>
<text x="274.7" y="88">VCC</text>
<text x="380.1" y="85.3">R42</text>
<text x="459.5" y="85.3">4.7k</text>
<text x="499.3" y="85.1" transform="rotate(-90 499.3 85.1)">VPP</text>
<text x="65.1" y="90.8">U11C</text>
<text x="380.8" y="93.3">680</text>
<text x="398.5" y="90.8">MOD1</text>
<text x="437.1" y="90.8">MOD3</text>
<text x="39.4" y="98.3">A14</text>
<text x="151.6" y="96.4" transform="rotate(-90 151.6 96.4)">GND</text>
<text x="166.1" y="96.7">1k</text>
<text x="208.7" y="96.7">R54</text>
<text x="236.4" y="96.5" transform="rotate(-90 236.4 96.5)">VPP</text>
<text x="250.7" y="96.4" transform="rotate(-90 250.7 96.4)">GND</text>
<text x="255.2" y="96.2">.1uF</text>
<text x="365" y="100.2" transform="rotate(-90 365 100.2)">GND</text>
<text x="380.1" y="100.5">R41</text>
<text x="39.4" y="102.1">A15</text>
<text x="151.6" y="106.1">C31</text>
<text x="161.9" y="105.7">.1uF</text>
<text x="204.2" y="104.8">R60</text>
<text x="204.2" y="112">470</text>
<text x="458.9" y="111.4">SW2</text>
<text x="181" y="116.6" transform="rotate(-90 181 116.6)">R35</text>
<text x="188.2" y="116.6" transform="rotate(-90 188.2 116.6)">2.7k</text>
<text x="380.8" y="120">180</text>
<text x="398.5" y="117.5">MOD2</text>
<text x="437.1" y="117.5">MOD4</text>
<text x="187" y="124.2">Q6</text>
<text x="198.5" y="122.1">C39</text>
<text x="361.4" y="125.1" transform="rotate(-90 361.4 125.1)">VPP</text>
<text x="495.6" y="122.3" transform="rotate(-90 495.6 122.3)">GND</text>
<text x="166.1" y="127.6">R34</text>
<text x="200.8" y="126.3">56pF</text>
<text x="380.1" y="127.2">R40</text>
<text x="166.1" y="134.8">6.8k</text>
<text x="205.5" y="139">180</text>
<text x="468.8" y="142.1" transform="rotate(-90 468.8 142.1)">C36</text>
<text x="204.9" y="146.2">R59</text>
<text x="461.6" y="144.9" transform="rotate(-90 461.6 144.9)">.01uF</text>
<text x="185.9" y="161.1" transform="rotate(-90 185.9 161.1)">GND</text>
<text x="0" y="163">SND</text>
<text x="38.5" y="164.2" transform="rotate(-90 38.5 164.2)">VCC</text>
<text x="198.8" y="162.2">R44</text>
<text x="208.2" y="162.3">470</text>
<text x="243.2" y="166.5" transform="rotate(-90 243.2 166.5)">C33</text>
<text x="250.5" y="166.5" transform="rotate(-90 250.5 166.5)">680pF</text>
<text x="261.3" y="165.7">R58</text>
<text x="282.3" y="164.2">VCC</text>
<text x="441.1" y="165.5">PAL ONLY</text>
<text x="28.4" y="169.5">560k</text>
<text x="48" y="169.5">R18</text>
<text x="261.3" y="172.9">10k</text>
<text x="377.9" y="172.7">C43</text>
<text x="396.6" y="171.8">VCC</text>
<text x="29.6" y="176.7">R21</text>
<text x="48" y="176.7">2.7k</text>
<text x="376.8" y="179.6">.1uF</text>
<text x="29.4" y="180.9">2.7k</text>
<text x="48" y="181">R17</text>
<text x="372.6" y="180.2" transform="rotate(-90 372.6 180.2)">GND</text>
<text x="29.6" y="188.1">R19</text>
<text x="48" y="188.2">56k</text>
<text x="68.9" y="190.8">Q1</text>
<text x="149.8" y="190.1">CSYNC</text>
<text x="251.8" y="186.1">U14A</text>
<text x="370.3" y="189.5">C23</text>
<text x="29.9" y="196.9" transform="rotate(-90 29.9 196.9)">C5</text>
<text x="48" y="196.2">R16</text>
<text x="369.5" y="194.8">10pF</text>
<text x="11.8" y="198.5">Q2</text>
<text x="48" y="203.4">2.7k</text>
<text x="22.5" y="205.5">2.2uF @ 50v</text>
<text x="369.9" y="205.1">U13A</text>
<text x="408" y="205.1">U13B</text>
<text x="446.1" y="205.1">U13C</text>
<text x="468.6" y="207.6">56k</text>
<text x="28.4" y="211.4">390k</text>
<text x="60.4" y="213.7" transform="rotate(-90 60.4 213.7)">D11</text>
<text x="467.8" y="214.8">R52</text>
<text x="29.6" y="218.6">R20</text>
<text x="251.8" y="217.5">4528N</text>
<text x="365.8" y="226.7">56k</text>
<text x="398.5" y="226.7">R51</text>
<text x="364.9" y="233.9">R50</text>
<text x="398.5" y="233.9">56k</text>
</g>
<g font-size="3.2" fill="#808080">
<text x="52.2" y="45.5">1</text>
<text x="50.4" y="53.2">13</text>
<text x="52.2" y="49.3">2</text>
<text x="68.6" y="49.3">12</text>
<text x="52.2" y="68.4">3</text>
<text x="52.2" y="72.2">4</text>
<text x="52.2" y="76">5</text>
<text x="68.6" y="72.2">6</text>
<text x="50.4" y="95.1">10</text>
<text x="52.2" y="91.3">9</text>
<text x="68.6" y="95.1">8</text>
<text x="402.7" y="95.1">1</text>
<text x="442" y="95.1">1</text>
<text x="50.6" y="98.9">11</text>
<text x="279" y="110.3">13</text>
<text x="245.7" y="114.1">2</text>
<text x="279" y="117.9">1</text>
<text x="469.5" y="117.9">3</text>
<text x="402.7" y="121.7">1</text>
<text x="442" y="121.7">1</text>
<text x="459" y="121.7">2</text>
<text x="469.5" y="125.5">1</text>
<text x="279" y="137">12</text>
<text x="243.9" y="140.8">10</text>
<text x="279" y="144.6">11</text>
<text x="246.5" y="190.3">4</text>
<text x="255.3" y="192">A</text>
<text x="268.7" y="192">Q</text>
<text x="278.2" y="190.3">6</text>
<text x="398.1" y="190.3">2</text>
<text x="408.6" y="190.3">1</text>
<text x="246.5" y="194.1">5</text>
<text x="255.3" y="195.8">B</text>
<text x="278.2" y="197.9">7</text>
<text x="246.5" y="201.7">3</text>
<text x="255.3" y="203.4">CD</text>
<text x="268.7" y="199.6">Q</text>
<text x="246.5" y="205.6">1</text>
<text x="246.5" y="209.4">2</text>
<text x="255.3" y="207.2">T1</text>
<text x="353.2" y="209.4">1</text>
<text x="377.2" y="209.4">2</text>
<text x="391.3" y="209.4">3</text>
<text x="415.3" y="209.4">4</text>
<text x="429.4" y="209.4">5</text>
<text x="453.4" y="209.4">6</text>
<text x="255.3" y="211">T2</text>
</g>
<g font-size="2.7" fill="#808080">
<text x="488.4" y="3.8">43</text>
<text x="496" y="3.8">44</text>
<text x="86.1" y="50.8">2Φ</text>
<text x="394.7" y="81.3">COMP-LO</text>
<text x="446.1" y="81.3">SND</text>
<text x="86.1" y="96.6">CE</text>
</g>
<g font-size="2.1" fill="#808080">
<text x="-.9" y="4.4">PALSW</text>
<text x="163.6" y="146.7">Connect to U16-11</text>
<text x="171.3" y="144.4">PAL ONLY</text>
<text x="485.9" y="210.7">2Φ</text>
</g>
</svg>
